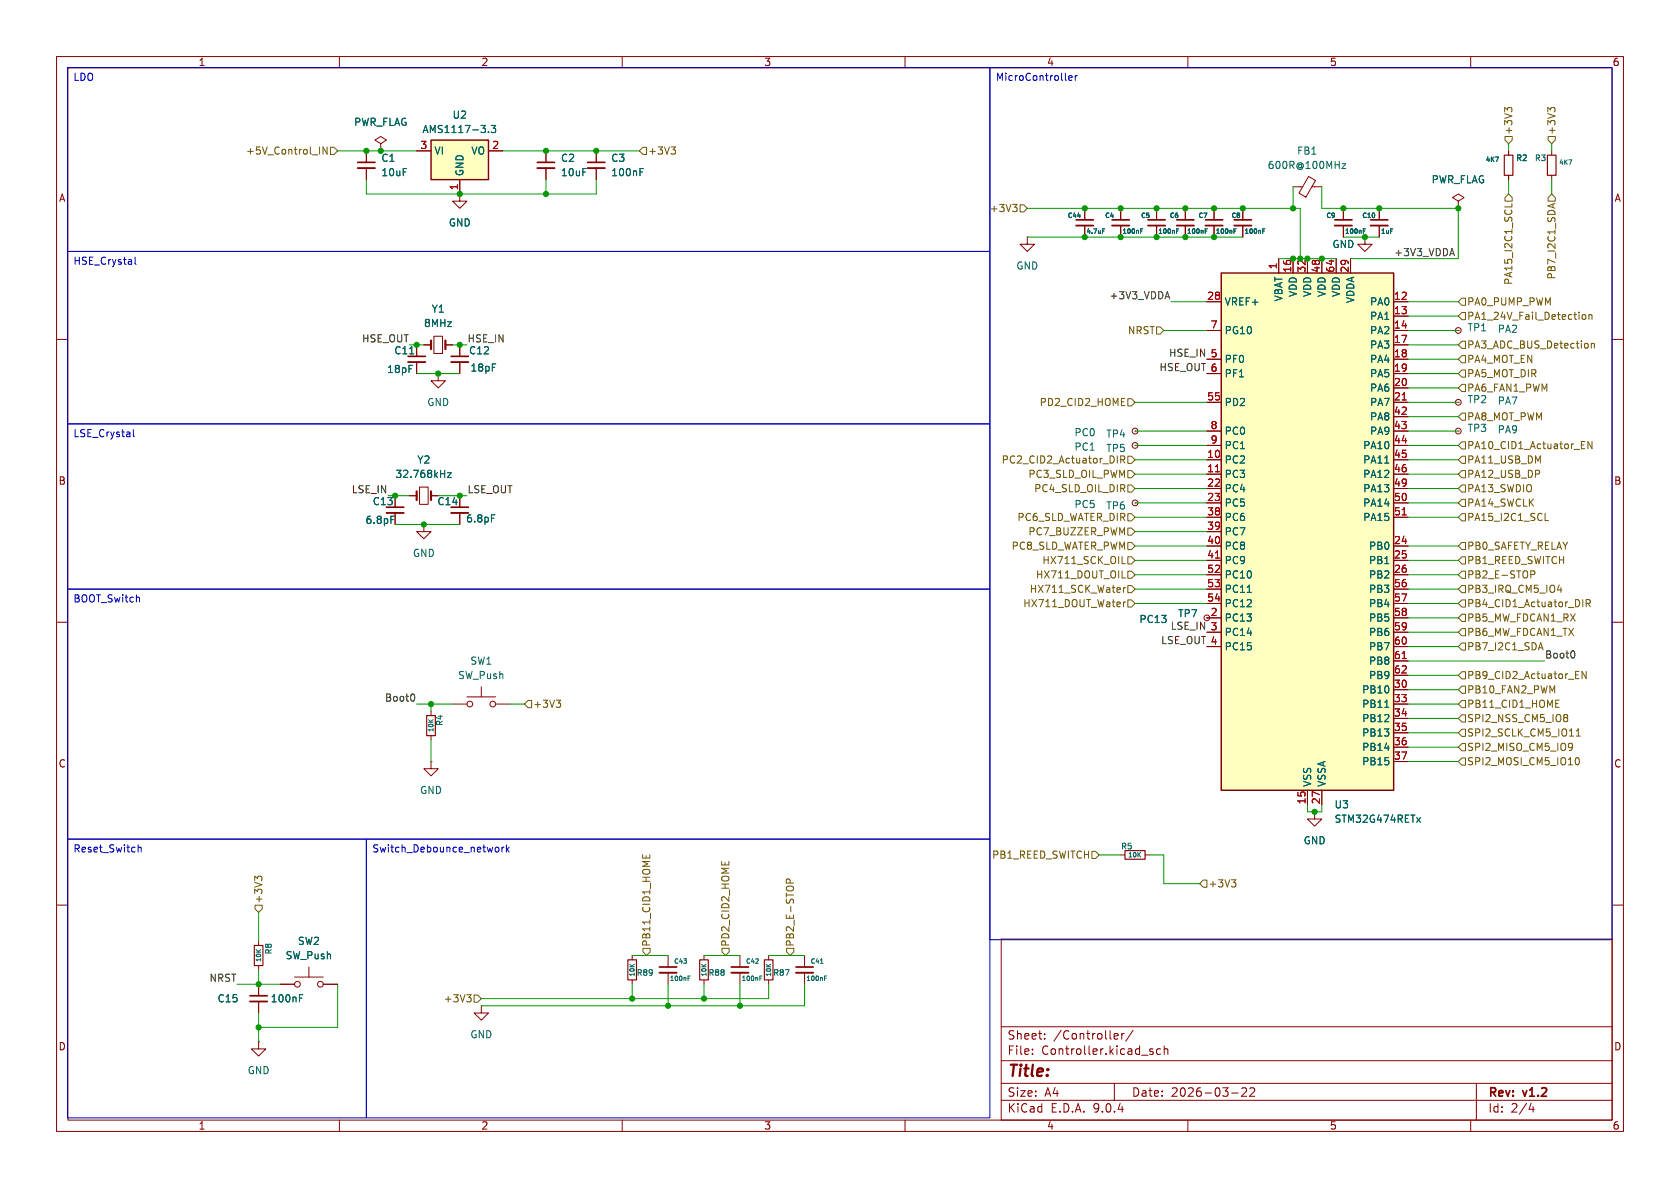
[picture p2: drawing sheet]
<svg xmlns="http://www.w3.org/2000/svg" width="297mm" height="210mm" viewBox="0 0 297 210" stroke-linecap="round" stroke-linejoin="round" font-family="sans-serif">
<g fill="none" stroke="#840000" stroke-width=".18">
<path d="M10 10h277v190h-277zM12 12h273v186h-273zM60 10v2M110 10v2M160 10v2M210 10v2M260 10v2M105.4 26.7v2M105.4 29.7v2.1M266.7 26.7v.7M266.7 31v.8M257.8 58.4h.1"/>
<path d="M10 60h2M285 60h2M10 110h2M285 110h2M10 160h2M177 166h108v32h-108zM285 160h2M60 198v2M110 198v2M160 198v2M177 194.5h108M177 191.5h108"/>
<path d="M177 187.5h108M177 181.5h108M182.5 186.3v.1M182.5 185.5v.1M184.7 183.6v.1M184.7 182.8v.1M197 191.5v3M197.2 182.7l.4 .1 .1 .3-.7 .1M197.6 183.6l-.4 .1M198.3 182.7v1M198.7 182.7l-.2 .1-.2 .2M200.3 182.1l-1.3 2"/>
<path d="M203.5 185.9l.3 .1 .1 .2-.2 .2h-.3M203.5 185.4l.3 .1M205.2 185.5l-.5-.1-.2 .3v.4l.1 .2h.6M205.8 185.5l.2-.1 .4 .1 .1 .9M205.8 184.9v1.5M210 198v2M217.7 193.2h1.2M219.5 192.4l.6-.1 .2 .1 .1 .3-.9 1.1h.9M221 192.4l.5-.1 .2 .1 .1 .3-.9 1.1h.9M260 198v2M261 191.5v6.5M270.7 195l-.4 1.1h.9"/>
<path d="M271 195.6v1"/>
<circle cx="257.8" cy="58.4" r=".51"/>
<circle cx="213.4" cy="109.2" r=".51"/>
</g>
<path d="M265.9 27.4h1.6v3.6h-1.6z" fill="none" stroke="#840000" stroke-width=".2"/>
<path d="M113.1 30.4h.5M113.1 29.8h.6M264.4 27.8h.5l-.3 .8" fill="none" stroke="#006464" stroke-width=".18"/>
<path d="M103.9 28.7h3" fill="none" stroke="#840000" stroke-width=".3"/>
<path d="M103.9 29.7h3" fill="none" stroke="#840000" stroke-width=".33"/>
<path d="M215.9 48.3h30.5v91.4h-30.5z" fill="#ffffc2"/>
<path d="M215.9 48.3h30.5v91.4h-30.5z" fill="none" stroke="#840000" stroke-width=".25"/>
<g fill="none" stroke="#840000" stroke-width=".18">
<path d="M67.3 25.4l1-.6-1-.7-1 .7 1 .6v1.3M67.3 26.7h.1M198.1 36.8v2.1M198.1 39.9v2M204.5 36.8v2.1M204.5 39.9v2M209.5 36.8v2.1M209.5 39.9v2M214.6 36.8v2.1M214.6 39.9v2M219.7 36.8v2.1M219.7 39.9v2"/>
<path d="M228.6 33h1.7M231.3 31.2l1.3 .7-1.7 2.9-1.3-.7zM231.9 33h1.8M237.5 36.8v2.1M237.5 39.9v2M243.8 36.8v2.1M243.8 39.9v2M257.8 35.6l1-.7-1-.6-1 .6 1 .7v1.2M257.8 36.8h.1M213.4 53.3h2.5M213.4 58.4h2.5M226.1 45.7v2.6"/>
<path d="M228.6 45.7v2.6M231.1 45.7v2.6M233.7 45.7v2.6M236.2 45.7v2.6M238.8 45.7v2.6M241.3 41.9v1.3h1.3l-1.3 1.3-1.3-1.3h1.3M241.3 41.9h.1M246.4 53.3h2.5M246.4 58.4h2.5M246.4 55.9h2.5M213.4 63.5h2.5M213.4 66h2.5"/>
<path d="M213.4 71.1h2.5M213.4 76.2h2.5M213.4 78.7h2.5M246.4 63.5h2.5M246.4 66h2.5M246.4 71.1h2.5M246.4 76.2h2.5M246.4 78.7h2.5M246.4 61h2.5M246.4 68.6h2.5M246.4 73.7h2.5M213.4 81.3h2.5"/>
<path d="M213.4 83.8h2.5M213.4 86.4h2.5M213.4 88.9h2.5M213.4 91.4h2.5M213.4 94h2.5M213.4 96.5h2.5M213.4 99.1h2.5M246.4 81.3h2.5M246.4 83.8h2.5M246.4 86.4h2.5M246.4 88.9h2.5M246.4 91.4h2.5"/>
<path d="M246.4 96.5h2.5M246.4 99.1h2.5M213.4 101.6h2.5M213.4 104.1h2.5M213.4 106.7h2.5M213.4 109.2h2.5M213.4 111.8h2.5M213.4 114.3h2.5M246.4 101.6h2.5M246.4 104.1h2.5M246.4 106.7h2.5M246.4 109.2h2.5"/>
<path d="M246.4 111.8h2.5M246.4 114.3h2.5M246.4 116.8h2.5M246.4 119.4h2.5M231.1 139.7v2.5M233.7 139.7v2.5M246.4 121.9h2.5M246.4 124.5h2.5M246.4 127h2.5M246.4 129.5h2.5M246.4 132.1h2.5M246.4 134.6h2.5"/>
<path d="M232.4 143.5v1.3h1.3l-1.3 1.3-1.3-1.3h1.3M232.4 143.5h.1M49.5 174h2.6M52.1 172.7h5M54.6 170.9v1.8M57.1 174h2.6M85.1 177.8v1.3h1.3l-1.3 1.2-1.3-1.2h1.3M85.1 177.8h.1"/>
<circle cx="52.6" cy="174" r=".51"/>
<circle cx="56.6" cy="174" r=".51"/>
</g>
<path d="M247.9 70.7h.7M214.9 83.4h.7M214.9 98.6h.7M247.9 91h.7M247.9 116.4h.7" fill="none" stroke="#a90000" stroke-width=".18"/>
<g fill="none" stroke="#006464" stroke-width=".18">
<path d="M237.2 28.9h.7l-.7 .9h.7M201.6 40.8h.3M201.6 40.5h.4M208 40.8h.3M208 40.5h.4M213.1 40.8h.2M213.1 40.5h.4M218.2 40.8h.2M218.2 40.5h.3M223.2 40.8h.3M223.2 40.5h.4M241 40.8h.3"/>
<path d="M241 40.5h.4M244.8 81.9h.7M220.5 104.7h.7M244.8 125h.7M250.4 144.5l.7 .9M251.1 144.5l-.7 .9"/>
</g>
<path d="M196.6 38.9h3M202.9 38.9h3.1M208 38.9h3.1M213.1 38.9h3.1M218.2 38.9h3M236 38.9h3M242.3 38.9h3.1" fill="none" stroke="#840000" stroke-width=".3"/>
<path d="M196.6 39.9h3M202.9 39.9h3.1M208 39.9h3.1M213.1 39.9h3.1M218.2 39.9h3M236 39.9h3M242.3 39.9h3.1" fill="none" stroke="#840000" stroke-width=".33"/>
<path d="M76.2 24.8h10.2v7h-10.2z" fill="#ffffc2"/>
<path d="M76.2 24.8h10.2v7h-10.2z" fill="none" stroke="#840000" stroke-width=".25"/>
<g fill="none" stroke="#840000" stroke-width=".18">
<path d="M64.8 26.7v2M64.8 29.7v2.1M67.3 26.7h.1M73.7 26.7h2.5M81.3 34.3v1.3h1.2l-1.2 1.2-1.3-1.2h1.3M81.3 34.3h.1M81.3 31.8v2.5M86.4 26.7h2.5M96.5 26.7v2M96.5 29.7v2.1M105.4 26.7v2M105.4 29.7v2.1"/>
<path d="M191.8 36.8v2.1M191.8 39.9v2M198.1 36.8v2.1M198.1 39.9v2M204.5 36.8v2.1M204.5 39.9v2M209.5 36.8v2.1M209.5 39.9v2M214.6 36.8v2.1M214.6 39.9v2M219.7 36.8v2.1M219.7 39.9v2"/>
<path d="M237.5 36.8v2.1M237.5 39.9v2M243.8 36.8v2.1M243.8 39.9v2M257.8 36.8h.1M266.7 26.7v.7M266.7 31v.8M274.3 26.7v.7M274.3 31v.8M76.7 59.4h1.5v3.1h-1.5zM181.6 41.9v1.3h1.3l-1.3 1.3-1.3-1.3h1.3M181.6 41.9h.1"/>
<path d="M213.4 53.3h2.5M213.4 58.4h2.5M226.1 45.7v2.6M228.6 45.7v2.6M231.1 45.7v2.6M233.7 45.7v2.6M236.2 45.7v2.6M238.8 45.7v2.6M241.3 41.9h.1M246.4 53.3h2.5M246.4 58.4h2.5M246.4 55.9h2.5"/>
<path d="M73.7 61v2M73.7 64v2M74.9 61h1.3M77.5 66v1.3h1.2l-1.2 1.3-1.3-1.3h1.3M77.5 66h.1M78.7 61h1.3M81.3 61v2M81.3 64v2M200.7 76.2h.1M200.7 78.7h.1M213.4 63.5h2.5M213.4 66h2.5"/>
<path d="M213.4 71.1h2.5M213.4 76.2h2.5M213.4 78.7h2.5M246.4 61h2.5M246.4 63.5h2.5M246.4 66h2.5M246.4 71.1h2.5M246.4 76.2h2.5M246.4 78.7h2.5M246.4 68.6h2.5M246.4 73.7h2.5M257.8 76.2h.1"/>
<path d="M257.8 71.1h.1M69.8 87.6v2.1M69.8 90.7v2M72.4 87.6h1.3M74.2 86.1h1.5v3.1h-1.5zM74.9 92.7v1.3h1.3l-1.3 1.3-1.2-1.3h1.2M74.9 92.7h.1M76.2 87.6h1.3M81.3 87.6v2.1M81.3 90.7v2M200.7 88.9h.1M213.4 81.3h2.5"/>
<path d="M213.4 83.8h2.5M213.4 86.4h2.5M213.4 88.9h2.5M213.4 91.4h2.5M213.4 94h2.5M213.4 96.5h2.5M213.4 99.1h2.5M246.4 81.3h2.5M246.4 83.8h2.5M246.4 86.4h2.5M246.4 88.9h2.5M246.4 91.4h2.5"/>
<path d="M246.4 96.5h2.5M246.4 99.1h2.5M213.4 101.6h2.5M213.4 104.1h2.5M213.4 106.7h2.5M213.4 109.2h2.5M213.4 111.8h2.5M213.4 114.3h2.5M246.4 101.6h2.5M246.4 104.1h2.5M246.4 106.7h2.5M246.4 109.2h2.5"/>
<path d="M246.4 111.8h2.5M246.4 114.3h2.5M246.4 116.8h2.5M246.4 119.4h2.5M76.2 134.6v1.3h1.3l-1.3 1.3-1.3-1.3h1.3M76.2 134.6h.1M76.2 125.7v.8M76.2 130v.8M80 124.5h2.5M82.5 123.2h5.1M85.1 121.4v1.8M87.6 124.5h2.6"/>
<path d="M231.1 139.7v2.5M233.7 139.7v2.5M246.4 124.5h2.5M246.4 121.9h2.5M246.4 127h2.5M246.4 129.5h2.5M246.4 132.1h2.5M246.4 134.6h2.5M198.1 151.1h.8M202.4 151.1h.8M232.4 143.5h.1M45.7 166.4v.7"/>
<path d="M45.7 170.7v.8M45.7 174v2M45.7 177v2.1M49.5 174h2.6M57.1 174h2.6M111.8 168.9v.8M111.8 173.2v.8M118.1 168.9v2M118.1 172v2M124.5 168.9v.8M124.5 173.2v.8M130.8 168.9v2"/>
<path d="M130.8 172v2M135.9 168.9v.8M135.9 173.2v.8M142.2 168.9v2M142.2 172v2M45.7 184.2v1.2h1.3l-1.3 1.3-1.3-1.3h1.3M45.7 184.2h.1"/>
<circle cx="200.7" cy="76.2" r=".51"/>
<circle cx="200.7" cy="78.7" r=".51"/>
<circle cx="257.8" cy="71.1" r=".51"/>
<circle cx="257.8" cy="76.2" r=".51"/>
<circle cx="200.7" cy="88.9" r=".51"/>
<circle cx="83.1" cy="124.5" r=".51"/>
<circle cx="87.1" cy="124.5" r=".51"/>
</g>
<g fill="none" stroke="#006464" stroke-width=".18">
<path d="M86.4 23.3v.1M86.8 22.2h.8l-.4 .5 .4 .1v.5l-.2 .1-.6-.1M113.1 30.4h.5M113.1 29.8h.6M264.4 27.8h.5l-.3 .8M277.3 28.3h.6l-.4 .8M194.9 40.8h.3M194.9 40.5h.4M201.6 40.8h.3M201.6 40.5h.4M208 40.8h.3M208 40.5h.4"/>
<path d="M213.1 40.8h.2M213.1 40.5h.4M218.2 40.8h.2M218.2 40.5h.3M223.2 40.8h.3M223.2 40.5h.4M241 40.8h.3M241 40.5h.4M72.4 62.6h.8M69.1 91.3h.6M79.1 83.6h.7l-.7 .8h.7M86.9 91h.6"/>
<path d="M244.8 81.9h.7M220.5 104.7h.7M244.8 125h.7M250.4 144.5l.7 .9M251.1 144.5l-.7 .9M52.9 176.4h.5M52.9 175.8h.6M121.6 172.9h.3M121.6 172.5h.4M134.3 172.9h.3M134.3 172.5h.4M145 170.3h.5"/>
<path d="M145.8 172.9h.2M145.8 172.5h.3"/>
</g>
<path d="M273.6 27.4h1.5v3.6h-1.5zM75.4 126.5h1.6v3.5h-1.6zM198.9 150.4h3.5v1.5h-3.5zM45 167.1h1.5v3.6h-1.5zM111 169.7h1.5v3.5h-1.5zM123.7 169.7h1.5v3.5h-1.5zM135.1 169.7h1.6v3.5h-1.6z" fill="none" stroke="#840000" stroke-width=".2"/>
<path d="M63.2 28.7h3.1M95 28.7h3M190.2 38.9h3.1M72.1 63h3.1M79.8 63h3M68.3 89.7h3.1M79.8 89.7h3M44.2 176h3M116.6 170.9h3M129.3 170.9h3M140.7 170.9h3.1" fill="none" stroke="#840000" stroke-width=".3"/>
<path d="M63.2 29.7h3.1M95 29.7h3M190.2 39.9h3.1M72.1 64h3.1M79.8 64h3M68.3 90.7h3.1M79.8 90.7h3M44.2 177h3M116.6 172h3M129.3 172h3M140.7 172h3.1" fill="none" stroke="#840000" stroke-width=".33"/>
<path d="M76.2 60.2v1.5M78.7 60.2v1.5M73.7 86.9v1.5M76.2 86.9v1.5" fill="none" stroke="#840000" stroke-width=".38"/>
<g fill="none" stroke="#725600" stroke-width=".18">
<path d="M266.5 19.4l-.5-.4v.8M266.5 19.2l.2-.2h.3l.3 .2M274.1 19.2l.3-.2h.3l.2 .2M274.1 19.4l-.5-.4v.8M57.8 26v1.2l-.7-1.2v1.2M58.4 26h.7l.6 .7-.6 .6h-.7zM113.7 26h.6v1.3h-.6l-.7-.6zM118.6 26h.8l-.4 .5M119.2 26.5l.2 .2v.3l-.2 .2M179 36.1h.8l-.4 .5M179.6 36.6l.2 .3v.3l-.2 .2M180.3 36.2h.7l.6 .6-.6 .7h-.7z"/>
<path d="M266.1 24.1h1.2v.7l-.6 .6-.6-.6zM266.7 34.3l.6 .6v.7h-1.2v-.7zM267.3 36v.6M273.7 24.1h1.3v.7l-.7 .6-.6-.6zM274.3 34.3l.7 .6v.7h-1.3v-.7zM274.5 36.1v.6M274.9 36l-1.3 .4M204.5 57.8h.6l.6 .6-.6 .7h-.6zM257.8 53.3l.6-.6h.7v1.3h-.7zM257.8 55.9l.6-.7h.7v1.3h-.7zM279.8 55.7l.1-.1 .4 .1 .1 .5-.2 .2-.3 .1-.1-.2zM280.9 55.7l.2-.1 .3 .1v.8"/>
<path d="M280.9 55.6v.9M199.4 70.5h.6l.7 .6-.7 .7h-.6zM257.8 68.6l.6-.7h.7v1.3h-.7zM257.8 66l.6-.6h.7v1.3h-.7zM257.8 78.7l.6-.6h.7v1.3h-.7zM258.4 62.9h.7v1.2h-.7l-.6-.6zM258.4 60.3h.7v1.3h-.7l-.6-.6zM258.4 73h.7v1.3h-.7l-.6-.6zM279.6 79.3h.6M279.6 78h.6M281.3 60.7v.8M281.3 60.8l.2-.1 .3 .1 .1 .7"/>
<path d="M281.4 78v1.3l-.7-1.3v1.3M198.1 80.6v1.3M198.4 99.6h.6M198.4 81.3l.5 .6M198.8 80.7l.1 .3-.2 .2-.6 .1M199.4 95.9h.6l.7 .6-.7 .7h-.6zM199.4 80.6h.6l.7 .7-.7 .6h-.6zM199.4 93.3h.6l.7 .7-.7 .6h-.6zM199.4 83.2h.6l.7 .6-.7 .7h-.6zM199.4 85.7h.6l.7 .7-.7 .6h-.6zM199.4 90.8h.6l.7 .6-.7 .7h-.6zM199.4 98.4h.6l.7 .7-.7 .6h-.6z"/>
<path d="M257.8 86.4l.6-.7h.7v1.3h-.7zM257.8 81.3l.6-.7h.7v1.3h-.7zM257.8 88.9l.6-.6h.7v1.2h-.7zM257.8 83.8l.6-.6h.7v1.3h-.7zM257.8 91.4l.6-.6h.7v1.3h-.7zM257.8 99.1l.6-.7h.7v1.3h-.7zM258.4 95.9h.7v1.3h-.7l-.6-.7zM273.2 92h.6M198.4 102.2h.6M198.6 103.9v.8M198.6 106.4v.9M199 103.9l-.4 .2"/>
<path d="M199 106.4l-.4 .3M199.4 103.5h.6l.7 .6-.7 .7h-.6zM199.4 101h.6l.7 .6-.7 .6h-.6zM199.4 106h.6l.7 .7-.7 .6h-.6zM257.8 114.3l.6-.6h.7v1.2h-.7zM257.8 101.6l.6-.6h.7v1.2h-.7zM257.8 111.8l.6-.7h.7v1.3h-.7zM257.8 104.1l.6-.6h.7v1.3h-.7zM257.8 106.7l.6-.7h.7v1.3h-.7zM258.4 118.7h.7v1.3h-.7l-.6-.6zM258.4 108.6h.7v1.3h-.7l-.6-.7zM270.6 100.9h.5l.2 .3-.1 .3-.6 .1"/>
<path d="M272.1 114.5h.6M272.4 113.6l.4 1.3M275.3 104.3h.8M275.9 103.9v.8M278.5 120h.6M278.5 118.7h.6M279.8 106v1.3M280.4 118.7v1.3l-.7-1.3v1.3M280.4 106.7l.6-.1 .1-.2v-.3l-.7-.1v1.3M280.7 106.7l.4 .6M93.3 123.8h.7v1.3h-.7l-.6-.6zM98.3 123.8h.8l-.4 .5"/>
<path d="M98.9 124.3l.2 .2v.3l-.2 .2M257.8 124.5l.6-.7h.7v1.3h-.7zM257.8 129.5l.6-.6h.7v1.3h-.7zM257.8 134.6l.6-.6h.7v1.3h-.7zM257.8 127l.6-.6h.7v1.2h-.7zM257.8 121.9l.6-.6h.7v1.3h-.7zM258.4 131.4h.7v1.3h-.7l-.6-.6zM275 124.4h.5M275 125h.6M275 123.8h.6M276.7 126.3h.2l.3 .3-.3 .3M276.7 126.9h.2"/>
<path d="M276.9 126.9l.3 .2v.2l-.2 .2-.3 .1M277.5 131.4l.4 .1a.84 .84 0 0 1-.3 1.2M278 131.9l-.2 .3h-.3M278.7 130.1h.7M278.7 129.2l.3-.4v1.3M278.7 134l.1-.1a.68 .68 0 0 1 .4 .7 .68 .68 0 0 1-.4 .6l-.1-.1M45.5 155.3l-.5-.4v.8M45.5 155.1l.3-.2h.3l.2 .2M113.6 151.1v.6M114.2 151.3v.4M114.9 151.1v.6M139 156.1v-.5l.3-.2 .3 .1 .1 .6"/>
<path d="M193 150.5h.7l.6 .6-.6 .7h-.7zM212.7 155.6h.7v1.2h-.7l-.6-.6zM217.7 155.5h.8l-.4 .5M218.2 156l.3 .2v.3l-.3 .3M45.1 160h1.3v.7l-.7 .6-.6-.6zM82.5 175.8h.8l-.4 .5M83 176.3l.3 .3v.3l-.3 .2M83.8 175.9h.7l.6 .6-.6 .7h-.7zM113.7 167.6h1.2v.7l-.6 .6-.6-.6zM127.6 167.6h1.3v.7l-.6 .6-.7-.6zM139.1 167.6h1.2v.7l-.6 .6-.6-.6z"/>
</g>
<path d="M206.4 51.6l.4 1.2M256.7 43.9l.4 1.3M278.1 115.1a.79 .79 0 0 1 0 1.2M73 122.7a.79 .79 0 0 1 0 1.2" fill="none" stroke="#0f0f0f" stroke-width=".18"/>
<g fill="none" stroke="#009600" stroke-width=".18">
<path d="M59.7 26.7h14M64.8 31.8v2.5h40.6v-2.5M88.9 26.7h24.1M96.5 31.8v2.5M181.6 36.8h48.3v8.9M228.6 33v3.8M233.7 33v3.8h24.1v8.9h-19M266.7 25.4v1.3M266.7 31.8v2.5M274.3 25.4v1.3M274.3 31.8v2.5M181.6 41.9h38.1"/>
<path d="M205.7 58.4h7.7M207 53.3h6.4M226.1 45.7h10.1M237.5 41.9h6.3M248.9 55.9h8.9M248.9 58.4h8.9M248.9 53.3h8.9M72.4 61h2.5M73.7 66h7.6M80 61h2.5M200.7 76.2h12.7M200.7 71.1h12.7"/>
<path d="M200.7 78.7h12.7M248.9 63.5h8.9M248.9 61h8.9M248.9 76.2h8.9M248.9 66h8.9M248.9 73.7h8.9M248.9 71.1h8.9M248.9 68.6h8.9M248.9 78.7h8.9M68.6 87.6h3.8M69.8 92.7h11.5M77.5 87.6h5"/>
<path d="M200.7 96.5h12.7M200.7 99.1h12.7M200.7 81.3h12.7M200.7 86.4h12.7M200.7 83.8h12.7M200.7 91.4h12.7M200.7 88.9h12.7M200.7 94h12.7M248.9 96.5h8.9M248.9 99.1h8.9M248.9 81.3h8.9M248.9 86.4h8.9"/>
<path d="M248.9 83.8h8.9M248.9 91.4h8.9M248.9 88.9h8.9M200.7 106.7h12.7M200.7 101.6h12.7M200.7 104.1h12.7M248.9 114.3h8.9M248.9 111.8h8.9M248.9 106.7h8.9M248.9 101.6h8.9M248.9 109.2h8.9M248.9 104.1h8.9"/>
<path d="M248.9 116.8h24.1M248.9 119.4h8.9M73.7 124.5h6.3M76.2 124.5v1.2M76.2 130.8v3.8M90.2 124.5h2.5M248.9 134.6h8.9M248.9 124.5h8.9M248.9 127h8.9M248.9 129.5h8.9M248.9 132.1h8.9M248.9 121.9h8.9"/>
<path d="M194.3 151.1h3.8M203.2 151.1h2.5v5.1h6.4M231.1 142.2v1.3h2.6v-1.3M41.9 174h7.6M45.7 161.3v5.1M45.7 171.5v2.5M45.7 179.1v5.1M59.7 174v7.6h-14M111.8 168.9h6.3M111.8 174v2.5M118.1 174v3.8M124.5 174v2.5"/>
<path d="M124.5 168.9h6.3M130.8 174v3.8M135.9 174v2.5h-50.8M135.9 168.9h6.3M142.2 174v3.8h-57.1"/>
</g>
<g fill="none" stroke="#0000c2" stroke-width=".18">
<path d="M11.9 11.9h163.1v32.6h-163.1zM175 11.9h110v154.2h-110zM188.9 13.8l.6-.1v-.3h-.4l-.2 .1 .1 .7h.5M190.1 13.4v.8M190.5 13.4l-.4 .2M11.9 44.5h163.1v30.4h-163.1zM23.9 45.5v1l.2 .2M11.9 74.9h163.1v29.2h-163.1zM23.6 75.9v1.1l.2 .2M11.9 104.1h163.1v44.2h-163.1zM24.5 105.6l.2 .1v.7M11.9 148.3h52.9v49.3h-52.9z"/>
<path d="M24.4 149.9l.2-.1h.3l.1 .8M24.4 149.3v1.3M64.8 148.3h110.2v49.3h-110.2zM87.7 149.8h.3l.2 .2-.1 .6h-.4M88.7 149.8v.8M89.1 149.8l-.4 .2M89.5 149.3v1.3M89.7 150.1l.3 .5M90 149.8l-.5 .4"/>
</g>
<path d="M247.9 70.7h.7M214.9 83.4h.7M214.9 98.6h.7M247.9 91h.7M247.9 116.4h.7" fill="none" stroke="#a90000" stroke-width=".18"/>
<g fill="#009600" stroke="#009600" stroke-width=".18">
<circle cx="204.5" cy="36.8" r=".46"/>
<circle cx="191.8" cy="36.8" r=".46"/>
<circle cx="198.1" cy="36.8" r=".46"/>
<circle cx="228.6" cy="45.7" r=".46"/>
<circle cx="229.9" cy="45.7" r=".46"/>
<circle cx="233.7" cy="45.7" r=".46"/>
<circle cx="228.6" cy="36.8" r=".46"/>
<circle cx="231.1" cy="45.7" r=".46"/>
<circle cx="219.7" cy="36.8" r=".46"/>
<circle cx="204.5" cy="41.9" r=".46"/>
<circle cx="198.1" cy="41.9" r=".46"/>
<circle cx="257.8" cy="36.8" r=".46"/>
<circle cx="191.8" cy="41.9" r=".46"/>
<circle cx="209.5" cy="41.9" r=".46"/>
<circle cx="214.6" cy="41.9" r=".46"/>
<circle cx="237.5" cy="36.8" r=".46"/>
<circle cx="243.8" cy="36.8" r=".46"/>
<circle cx="241.3" cy="41.9" r=".46"/>
<circle cx="209.5" cy="36.8" r=".46"/>
<circle cx="214.6" cy="36.8" r=".46"/>
<circle cx="232.4" cy="143.5" r=".46"/>
<circle cx="67.3" cy="26.7" r=".46"/>
<circle cx="77.5" cy="66" r=".46"/>
<circle cx="105.4" cy="26.7" r=".46"/>
<circle cx="81.3" cy="34.3" r=".46"/>
<circle cx="73.7" cy="61" r=".46"/>
<circle cx="96.5" cy="34.3" r=".46"/>
<circle cx="81.3" cy="61" r=".46"/>
<circle cx="96.5" cy="26.7" r=".46"/>
<circle cx="111.8" cy="176.5" r=".46"/>
<circle cx="124.5" cy="176.5" r=".46"/>
<circle cx="130.8" cy="177.8" r=".46"/>
<circle cx="118.1" cy="177.8" r=".46"/>
<circle cx="81.3" cy="87.6" r=".46"/>
<circle cx="69.8" cy="87.6" r=".46"/>
<circle cx="76.2" cy="124.5" r=".46"/>
<circle cx="74.9" cy="92.7" r=".46"/>
<circle cx="45.7" cy="174" r=".46"/>
<circle cx="45.7" cy="181.6" r=".46"/>
<circle cx="64.8" cy="26.7" r=".46"/>
</g>
<text font-size="2.8" fill="#840000" x="178" y="190.9">Title:</text>
<g font-size="2.1" fill="#840000">
<text x="178" y="184">Sheet:</text>
<text x="186.2" y="184">/Controller/</text>
<text x="178" y="186.7">File:</text>
<text x="184.1" y="186.7">Controller.kicad_sch</text>
<text x="178" y="196.9">KiCad</text>
<text x="178" y="194.1">Size:</text>
<text x="184.7" y="194.1">A4</text>
<text x="185.7" y="196.9">E.D.A.</text>
<text x="193.3" y="196.9">9.0.4</text>
<text x="200" y="194.1">Date:</text>
<text x="207" y="194.1">2026-03-22</text>
<text x="263" y="194.3">Rev:</text>
<text x="263" y="196.9">Id:</text>
<text x="267.1" y="196.9">2/4</text>
<text x="269.4" y="194.3">v1.2</text>
</g>
<g font-size="1.8" fill="#840000">
<text x="35" y="11.9">1</text>
<text x="85" y="11.9">2</text>
<text x="135" y="11.9">3</text>
<text x="185" y="11.9">4</text>
<text x="235" y="11.9">5</text>
<text x="285" y="11.9">6</text>
<text x="10.3" y="35.9">A</text>
<text x="285.3" y="35.9">A</text>
<text x="10.3" y="85.9">B</text>
<text x="285.3" y="85.9">B</text>
<text x="213.9" y="109">2</text>
<text x="10.3" y="135.9">C</text>
<text x="285.3" y="135.9">C</text>
<text x="10.3" y="185.9">D</text>
<text x="285.3" y="185.9">D</text>
<text x="35" y="199.9">1</text>
<text x="85" y="199.9">2</text>
<text x="135" y="199.9">3</text>
<text x="185" y="199.9">4</text>
<text x="235" y="199.9">5</text>
<text x="285" y="199.9">6</text>
</g>
<g font-size="1.8" fill="#0000c2">
<text x="12.9" y="14.6">LDO</text>
<text x="176" y="14.6">MicroController</text>
<text x="12.9" y="47.1">HSE_Crystal</text>
<text x="12.9" y="77.6">LSE_Crystal</text>
<text x="12.9" y="106.8">BOOT_Switch</text>
<text x="12.9" y="151">Reset_Switch</text>
<text x="65.7" y="151">Switch_Debounce_network</text>
</g>
<g font-size="1.8" fill="#006464">
<text x="62.5" y="22.5">PWR_FLAG</text>
<text x="74.6" y="23.7">AMS1117-3.3</text>
<text x="79.9" y="21.2">U2</text>
<text x="67.3" y="28.8">C1</text>
<text x="76.7" y="27.5">VI</text>
<text x="83.2" y="27.5">VO</text>
<text x="99.1" y="28.8">C2</text>
<text x="108" y="28.8">C3</text>
<text x="229.2" y="27.5">FB1</text>
<text x="67.3" y="31.3">10uF</text>
<text x="82.1" y="31.2" transform="rotate(-90 82.1 31.2)">GND</text>
<text x="99.1" y="31.3">10uF</text>
<text x="108" y="31.3">100nF</text>
<text x="224" y="30.1">600R@100MHz</text>
<text x="253" y="32.6">PWR_FLAG</text>
<text x="79.2" y="40.2">GND</text>
<text x="179.6" y="47.9">GND</text>
<text x="235.5" y="44">GND</text>
<text x="226.9" y="53.4" transform="rotate(-90 226.9 53.4)">VBAT</text>
<text x="229.5" y="52.6" transform="rotate(-90 229.5 52.6)">VDD</text>
<text x="232" y="52.6" transform="rotate(-90 232 52.6)">VDD</text>
<text x="234.5" y="52.6" transform="rotate(-90 234.5 52.6)">VDD</text>
<text x="237.1" y="52.6" transform="rotate(-90 237.1 52.6)">VDD</text>
<text x="239.6" y="53.7" transform="rotate(-90 239.6 53.7)">VDDA</text>
<text x="74.9" y="58">8MHz</text>
<text x="76.2" y="55.5">Y1</text>
<text x="216.4" y="54.2">VREF+</text>
<text x="216.4" y="59.3">PG10</text>
<text x="242.1" y="54.2">PA0</text>
<text x="242.1" y="56.7">PA1</text>
<text x="242.1" y="59.3">PA2</text>
<text x="259.3" y="58.8">TP1</text>
<text x="264.7" y="59">PA2</text>
<text x="69.6" y="62.8">C11</text>
<text x="82.8" y="62.8">C12</text>
<text x="83.1" y="65.9">18pF</text>
<text x="216.4" y="64.4">PF0</text>
<text x="242.1" y="61.8">PA3</text>
<text x="242.1" y="64.4">PA4</text>
<text x="68.3" y="66.1">18pF</text>
<text x="75.4" y="72">GND</text>
<text x="216.4" y="66.9">PF1</text>
<text x="216.4" y="72">PD2</text>
<text x="242.1" y="66.9">PA5</text>
<text x="242.1" y="69.4">PA6</text>
<text x="242.1" y="72">PA7</text>
<text x="259.3" y="71.5">TP2</text>
<text x="264.7" y="71.7">PA7</text>
<text x="189.8" y="77.3">PC0</text>
<text x="195.5" y="77.6">TP4</text>
<text x="216.4" y="77.1">PC0</text>
<text x="242.1" y="74.5">PA8</text>
<text x="242.1" y="77.1">PA9</text>
<text x="259.3" y="76.6">TP3</text>
<text x="264.7" y="76.8">PA9</text>
<text x="73.7" y="82.1">Y2</text>
<text x="189.8" y="79.9">PC1</text>
<text x="216.4" y="79.6">PC1</text>
<text x="216.4" y="82.1">PC2</text>
<text x="240.9" y="79.6">PA10</text>
<text x="240.9" y="82.1">PA11</text>
<text x="65.8" y="89.5">C13</text>
<text x="69.8" y="84.7">32.768kHz</text>
<text x="77.2" y="89.5">C14</text>
<text x="216.4" y="84.7">PC3</text>
<text x="216.4" y="87.2">PC4</text>
<text x="216.4" y="89.8">PC5</text>
<text x="240.9" y="84.7">PA12</text>
<text x="240.9" y="87.2">PA13</text>
<text x="240.9" y="89.8">PA14</text>
<text x="64.5" y="92.8">6.8pF</text>
<text x="82.3" y="92.6">6.8pF</text>
<text x="189.8" y="90">PC5</text>
<text x="216.4" y="92.3">PC6</text>
<text x="216.4" y="94.8">PC7</text>
<text x="240.9" y="92.3">PA15</text>
<text x="72.9" y="98.7">GND</text>
<text x="216.4" y="97.4">PC8</text>
<text x="216.4" y="99.9">PC9</text>
<text x="241.9" y="97.4">PB0</text>
<text x="241.9" y="99.9">PB1</text>
<text x="216.4" y="102.5">PC10</text>
<text x="216.4" y="105">PC11</text>
<text x="216.4" y="107.5">PC12</text>
<text x="241.9" y="102.5">PB2</text>
<text x="241.9" y="105">PB3</text>
<text x="241.9" y="107.5">PB4</text>
<text x="201.3" y="110.3">PC13</text>
<text x="208.2" y="109.3">TP7</text>
<text x="216.4" y="110.1">PC13</text>
<text x="216.4" y="112.6">PC14</text>
<text x="241.9" y="110.1">PB5</text>
<text x="241.9" y="112.6">PB6</text>
<text x="83.1" y="117.7">SW1</text>
<text x="216.4" y="115.2">PC15</text>
<text x="241.9" y="115.2">PB7</text>
<text x="241.9" y="117.7">PB8</text>
<text x="80.9" y="120.2">SW_Push</text>
<text x="240.7" y="122.8">PB10</text>
<text x="240.7" y="125.3">PB11</text>
<text x="241.9" y="120.2">PB9</text>
<text x="240.7" y="127.9">PB12</text>
<text x="240.7" y="130.4">PB13</text>
<text x="240.7" y="132.9">PB14</text>
<text x="240.7" y="135.5">PB15</text>
<text x="74.2" y="140.6">GND</text>
<text x="232" y="139.2" transform="rotate(-90 232 139.2)">VSS</text>
<text x="234.5" y="139.2" transform="rotate(-90 234.5 139.2)">VSSA</text>
<text x="235.8" y="143.1">U3</text>
<text x="230.4" y="149.5">GND</text>
<text x="235.8" y="145.6">STM32G474RETx</text>
<text x="52.6" y="167.2">SW2</text>
<text x="50.4" y="169.8">SW_Push</text>
<text x="38.4" y="177.4">C15</text>
<text x="47.8" y="177.4">100nF</text>
<text x="83.1" y="183.7">GND</text>
<text x="43.7" y="190.1">GND</text>
</g>
<g font-size="1.8" fill="#725600">
<text x="267.6" y="23.9" transform="rotate(-90 267.6 23.9)">+3V3</text>
<text x="275.2" y="23.9" transform="rotate(-90 275.2 23.9)">+3V3</text>
<text x="43.4" y="27.5">+5V_Control_IN</text>
<text x="114.5" y="27.5">+3V3</text>
<text x="174.9" y="37.7">+3V3</text>
<text x="267.6" y="50.5" transform="rotate(-90 267.6 50.5)">PA15_I2C1_SCL</text>
<text x="275.2" y="49.5" transform="rotate(-90 275.2 49.5)">PB7_I2C1_SDA</text>
<text x="199.3" y="59.3">NRST</text>
<text x="259.3" y="54.2">PA0_PUMP_PWM</text>
<text x="259.3" y="56.7">PA1_24V_Fail_Detection</text>
<text x="259.3" y="64.4">PA4_MOT_EN</text>
<text x="259.3" y="61.8">PA3_ADC_BUS_Detection</text>
<text x="183.7" y="72">PD2_CID2_HOME</text>
<text x="259.3" y="69.4">PA6_FAN1_PWM</text>
<text x="259.3" y="66.9">PA5_MOT_DIR</text>
<text x="259.3" y="74.5">PA8_MOT_PWM</text>
<text x="177" y="82.1">PC2_CID2_Actuator_DIR</text>
<text x="195.5" y="80.1">TP5</text>
<text x="259.3" y="82.1">PA11_USB_DM</text>
<text x="259.3" y="79.6">PA10_CID1_Actuator_EN</text>
<text x="181.7" y="84.7">PC3_SLD_OIL_PWM</text>
<text x="182.7" y="87.2">PC4_SLD_OIL_DIR</text>
<text x="259.3" y="87.2">PA13_SWDIO</text>
<text x="259.3" y="89.8">PA14_SWCLK</text>
<text x="259.3" y="84.7">PA12_USB_DP</text>
<text x="179.8" y="92.3">PC6_SLD_WATER_DIR</text>
<text x="181.7" y="94.8">PC7_BUZZER_PWM</text>
<text x="195.5" y="90.3">TP6</text>
<text x="259.3" y="92.3">PA15_I2C1_SCL</text>
<text x="178.7" y="97.4">PC8_SLD_WATER_PWM</text>
<text x="184.2" y="99.9">HX711_SCK_OIL</text>
<text x="259.3" y="99.9">PB1_REED_SWITCH</text>
<text x="259.3" y="97.4">PB0_SAFETY_RELAY</text>
<text x="180.8" y="107.5">HX711_DOUT_Water</text>
<text x="181.9" y="105">HX711_SCK_Water</text>
<text x="183" y="102.5">HX711_DOUT_OIL</text>
<text x="259.3" y="102.5">PB2_E-STOP</text>
<text x="259.3" y="105">PB3_IRQ_CM5_IO4</text>
<text x="259.3" y="107.5">PB4_CID1_Actuator_DIR</text>
<text x="259.3" y="112.6">PB6_MW_FDCAN1_TX</text>
<text x="259.3" y="110.1">PB5_MW_FDCAN1_RX</text>
<text x="259.3" y="115.2">PB7_I2C1_SDA</text>
<text x="94.2" y="125.3">+3V3</text>
<text x="259.3" y="125.3">PB11_CID1_HOME</text>
<text x="259.3" y="122.8">PB10_FAN2_PWM</text>
<text x="259.3" y="120.2">PB9_CID2_Actuator_EN</text>
<text x="259.3" y="130.4">SPI2_SCLK_CM5_IO11</text>
<text x="259.3" y="127.9">SPI2_NSS_CM5_IO8</text>
<text x="259.3" y="135.5">SPI2_MOSI_CM5_IO10</text>
<text x="259.3" y="132.9">SPI2_MISO_CM5_IO9</text>
<text x="175.3" y="152">PB1_REED_SWITCH</text>
<text x="46.6" y="159.8" transform="rotate(-90 46.6 159.8)">+3V3</text>
<text x="213.6" y="157.1">+3V3</text>
<text x="115.2" y="167.4" transform="rotate(-90 115.2 167.4)">PB11_CID1_HOME</text>
<text x="129.1" y="167.4" transform="rotate(-90 129.1 167.4)">PD2_CID2_HOME</text>
<text x="140.6" y="167.4" transform="rotate(-90 140.6 167.4)">PB2_E-STOP</text>
<text x="78.3" y="177.4">+3V3</text>
</g>
<g font-size="1.8" fill="#a90000">
<text x="74.2" y="26.4">3</text>
<text x="86.9" y="26.4">2</text>
<text x="81" y="33.7" transform="rotate(-90 81 33.7)">1</text>
<text x="225.8" y="47.7" transform="rotate(-90 225.8 47.7)">1</text>
<text x="213.3" y="53.1">28</text>
<text x="228.3" y="48.3" transform="rotate(-90 228.3 48.3)">16</text>
<text x="230.9" y="48.3" transform="rotate(-90 230.9 48.3)">32</text>
<text x="233.4" y="48.3" transform="rotate(-90 233.4 48.3)">48</text>
<text x="236" y="48.3" transform="rotate(-90 236 48.3)">64</text>
<text x="238.5" y="48.3" transform="rotate(-90 238.5 48.3)">29</text>
<text x="246.3" y="53.1">12</text>
<text x="213.9" y="58.2">7</text>
<text x="246.3" y="55.6">13</text>
<text x="246.3" y="58.2">14</text>
<text x="213.9" y="63.2">5</text>
<text x="213.9" y="65.8">6</text>
<text x="246.3" y="60.7">17</text>
<text x="246.3" y="63.2">18</text>
<text x="246.3" y="65.8">19</text>
<text x="213.3" y="70.9">55</text>
<text x="246.3" y="68.3">20</text>
<text x="246.3" y="70.9">21</text>
<text x="213.9" y="75.9">8</text>
<text x="246.3" y="73.4">42</text>
<text x="246.3" y="75.9">43</text>
<text x="213.3" y="81">10</text>
<text x="213.3" y="83.6">11</text>
<text x="213.9" y="78.5">9</text>
<text x="246.3" y="78.5">44</text>
<text x="246.3" y="81">45</text>
<text x="246.3" y="83.6">46</text>
<text x="213.3" y="86.1">22</text>
<text x="213.3" y="88.6">23</text>
<text x="246.3" y="86.1">49</text>
<text x="246.3" y="88.6">50</text>
<text x="213.3" y="91.2">38</text>
<text x="213.3" y="93.7">39</text>
<text x="246.3" y="91.2">51</text>
<text x="213.3" y="96.3">40</text>
<text x="213.3" y="98.8">41</text>
<text x="213.3" y="101.3">52</text>
<text x="246.3" y="96.3">24</text>
<text x="246.3" y="98.8">25</text>
<text x="246.3" y="101.3">26</text>
<text x="213.3" y="103.9">53</text>
<text x="213.3" y="106.4">54</text>
<text x="246.3" y="103.9">56</text>
<text x="246.3" y="106.4">57</text>
<text x="213.9" y="111.5">3</text>
<text x="246.3" y="109">58</text>
<text x="246.3" y="111.5">59</text>
<text x="213.9" y="114">4</text>
<text x="246.3" y="114">60</text>
<text x="246.3" y="116.6">61</text>
<text x="246.3" y="119.1">62</text>
<text x="246.3" y="121.7">30</text>
<text x="246.3" y="124.2">33</text>
<text x="246.3" y="126.7">34</text>
<text x="246.3" y="129.3">35</text>
<text x="246.3" y="131.8">36</text>
<text x="246.3" y="134.4">37</text>
<text x="230.9" y="142.3" transform="rotate(-90 230.9 142.3)">15</text>
<text x="233.4" y="142.3" transform="rotate(-90 233.4 142.3)">27</text>
</g>
<g font-size="1.8" fill="#0f0f0f">
<text x="246.4" y="45.4">+3V3_VDDA</text>
<text x="196" y="53">+3V3_VDDA</text>
<text x="63.9" y="60.6">HSE_OUT</text>
<text x="82.5" y="60.6">HSE_IN</text>
<text x="204.9" y="65.7">HSE_OUT 6</text>
<text x="206.6" y="63.2">HSE_IN 5</text>
<text x="62.1" y="87.3">LSE_IN</text>
<text x="82.5" y="87.3">LSE_OUT</text>
<text x="205.2" y="114">LSE_OUT 4</text>
<text x="206.9" y="111.4">LSE_IN 3</text>
<text x="273" y="116.5">Boot0</text>
<text x="68" y="124.1">Boot0</text>
<text x="36.9" y="173.6">NRST</text>
</g>
<g font-size="1.4" fill="#006464">
<text x="267.9" y="28.7">R2</text>
<text x="271.2" y="28.7">R3</text>
<text x="78.5" y="128.4" transform="rotate(-90 78.5 128.4)">R4</text>
<text x="198.1" y="150.3">R5</text>
<text x="48.2" y="168.8" transform="rotate(-90 48.2 168.8)">R8</text>
<text x="112.4" y="172.7">R89</text>
<text x="125.1" y="172.7">R88</text>
<text x="136.6" y="172.7">R87</text>
</g>
<g font-size="1.1" fill="#006464">
<text x="262.6" y="28.8">4K7</text>
<text x="275.5" y="29.3">4K7</text>
<text x="188.6" y="38.7">C44</text>
<text x="191.9" y="41.5">4.7uF</text>
<text x="195.2" y="38.7">C4</text>
<text x="198.3" y="41.5">100nF</text>
<text x="201.6" y="38.7">C5</text>
<text x="204.6" y="41.5">100nF</text>
<text x="206.7" y="38.7">C6</text>
<text x="209.7" y="41.5">100nF</text>
<text x="211.8" y="38.7">C7</text>
<text x="214.8" y="41.5">100nF</text>
<text x="217.6" y="38.7">C8</text>
<text x="219.9" y="41.5">100nF</text>
<text x="234.4" y="38.7">C9</text>
<text x="237.7" y="41.5">100nF</text>
<text x="240.7" y="38.7">C10</text>
<text x="244" y="41.5">1uF</text>
<text x="76.8" y="129.5" transform="rotate(-90 76.8 129.5)">10K</text>
<text x="199.3" y="151.8">10K</text>
<text x="46.3" y="170.2" transform="rotate(-90 46.3 170.2)">10K</text>
<text x="112.4" y="172.8" transform="rotate(-90 112.4 172.8)">10K</text>
<text x="118.3" y="173.6">100nF</text>
<text x="119" y="170.6">C43</text>
<text x="125.1" y="172.8" transform="rotate(-90 125.1 172.8)">10K</text>
<text x="131" y="173.6">100nF</text>
<text x="131.7" y="170.6">C42</text>
<text x="136.5" y="172.8" transform="rotate(-90 136.5 172.8)">10K</text>
<text x="142.4" y="173.6">100nF</text>
<text x="143.2" y="170.6">C41</text>
</g>
</svg>
